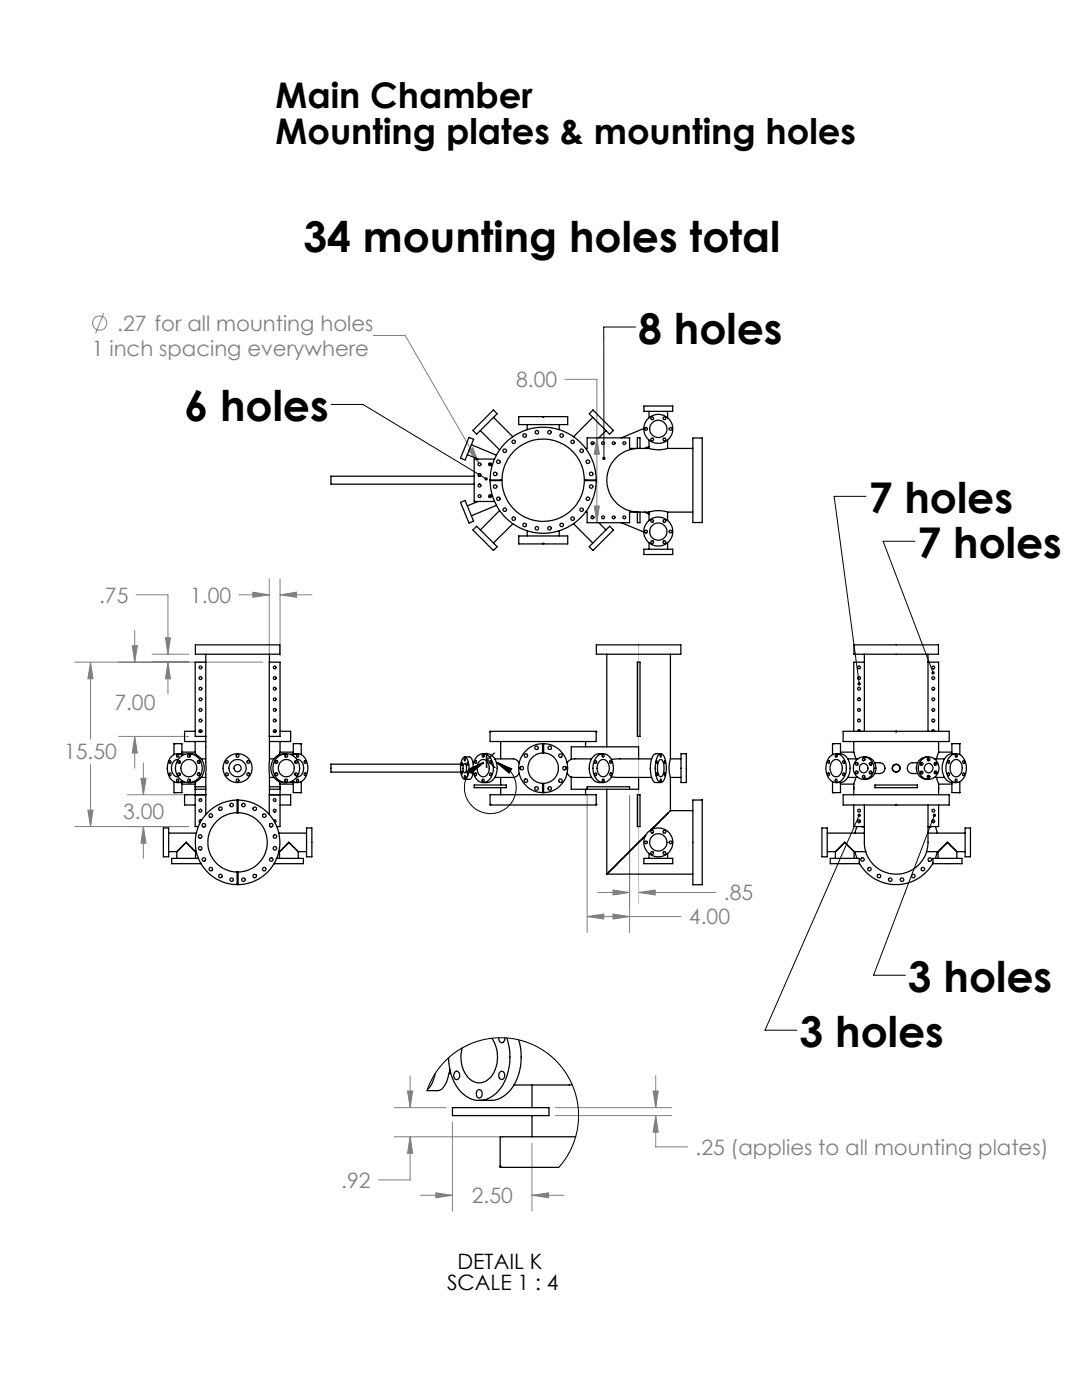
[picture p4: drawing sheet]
<svg xmlns="http://www.w3.org/2000/svg" width="216mm" height="279mm" viewBox="0 0 216 279" stroke-linecap="round" stroke-linejoin="round" font-family="sans-serif">
<g fill="none" stroke="#808080" stroke-width=".2">
<path d="M20.7 62.5l-1.6 4M74.5 67h6.4l14.6 25.4M112.7 75.7h6.4v28.6M93.5 89.8l.8-.5 1.2 3.1zM115.9 87.4h.1M119.1 87.4l.5 3.3h-1zM27.2 118.7h6.3v11.9M47.7 118.7h6M50.4 118.2l3.3 .5-3.3 .5zM53.7 115.5v15.4M55.9 118.7l3.3-.5v1zM55.9 118.7h6.3"/>
<path d="M55.9 115.5v15.4M115.9 104.3h.1M118.6 101h1l-.5 3.3zM14.9 132.2h37.6M18.1 132.2l.5 3.3h-1.1zM18.1 132.2v15.3M26.4 128.9h1l-.5 3.3zM26.9 125.8v6.4M30.3 130.6h7.4M33 127.3h1l-.5 3.3zM33.5 132.2l.5 3.3h-1zM33.5 132.2v6.3"/>
<path d="M18.1 152.5v12.5M23.7 147h14M25.4 158.6h12.3M26.9 147l.5 3.3h-1zM26.9 147v6.3M28.1 155.3h1l-.5 3.3zM28.6 152.3v6.3M117.2 158.8v27.3M125.6 158.8v27.3M14.9 165h22.8M17.5 161.7h1.1l-.5 3.3zM28.6 165l.5 3.3h-1z"/>
<path d="M28.6 165v6.3M119.3 178.1h6.3M122.3 177.6l3.3 .5-3.3 .5zM127.4 178.1l3.3-.5v1zM127.4 178.1h15.4M117.2 182.9l3.3-.5v1zM117.2 182.9h18.7M122.3 182.4l3.3 .5-3.3 .5zM81.3 217.7h1l-.5 3.4zM81.8 214.7v6.4M130.3 217.7h1l-.5 3.4zM130.8 214.7v6.4"/>
<path d="M78.7 221.1h10.3M78.7 226.9h21.8M81.8 226.9l.5 3.3h-1zM81.8 226.9v8.6h-6.3M83.9 238.5h6.4M87 238.1l3.3 .4-3.3 .5zM90.3 223.9v17.8M106.2 238.5l3.3-.4v.9zM106.2 228.1v13.6M106.2 238.5h6.3M110.8 221.1h23.2M110.8 222.6h23.2"/>
<path d="M130.8 222.6l.5 3.4h-1zM130.8 222.6v6.3h6.4"/>
<circle cx="19.9" cy="64.5" r="1.42"/>
</g>
<path d="M126.8 65.3h-6.3v26.2M66.1 80.7h6.3l24.6 14.9M172.8 99.1h-6.4l5 37.4M182.6 108h-6.4l10 26.3M93.5 153.5l3.1-1.3-2.6 2.1zM99 152.2a5.2 5.2 0 0 1 3.2 7.9 5.2 5.2 0 0 1-8.6 .1 5.2 5.2 0 0 1 3-8M99 152.2l3.1 1.2-.5 .9zM171.4 162.7l-18.8 42.9h6.4M186.4 162.7l-12.1 31.9h6.4" fill="none" stroke="#000" stroke-width=".2"/>
<path d="M127.4 128.4v51.9" fill="none" stroke="#c0c0c0" stroke-width=".2"/>
<g fill="#000">
<path d="M185.9 134a.34 .34 0 0 0 0 .4 .34 .34 0 0 0 .4 .2l-.1-.3 .1 .3a.34 .34 0 0 0 .2-.5 .34 .34 0 0 0-.6-.1zM171.3 136.2a.34 .34 0 0 0-.2 .4 .34 .34 0 0 0 .4 .2l-.1-.3 .2 .3a.35 .35 0 0 0 .2-.5 .35 .35 0 0 0-.5-.1zM186.1 162.6a.35 .35 0 0 0 .2 .4 .35 .35 0 0 0 .5-.2 .35 .35 0 0 0-.3-.4l-.1 .3 .1-.3zM171.3 162.4a.35 .35 0 0 0-.1 .6 .35 .35 0 0 0 .6-.1 .35 .35 0 0 0-.2-.5l-.2 .3 .2-.3zM96.7 95.4a.34 .34 0 0 0 .1 .4 .34 .34 0 0 0 .5-.1l-.3-.1 .3 .1a.35 .35 0 0 0-.1-.4 .35 .35 0 0 0-.5 .1zM120.2 91.3a.37 .37 0 0 0 .3 .5v-.3v.3a.35 .35 0 0 0 .3-.5 .35 .35 0 0 0-.6 0z"/>
<path d="M93.5 153.5l3.1-1.3-2.6 2.1zM99 152.2l3.1 1.2-.5 .9z"/>
</g>
<g fill="#808080">
<path d="M122.3 177.6l3.3 .5-3.3 .5zM127.4 178.1l3.3-.5v1z"/>
<path d="M122.3 182.4l3.3 .5-3.3 .5zM117.2 182.9l3.3-.5v1zM93.5 89.8l2 2.6-1.2-3.1zM119.1 87.4l.5 3.3h-1zM118.6 101h1l-.5 3.3zM33 127.3h1l-.5 3.3zM33.5 132.2l.5 3.3h-1zM55.9 118.7l3.3-.5v1zM50.4 118.2l3.3 .5-3.3 .5zM26.4 128.9h1l-.5 3.3zM26.9 147l.5 3.3h-1zM18.1 132.2l.5 3.3h-1.1zM17.5 161.7h1.1l-.5 3.3zM28.1 155.3h1l-.5 3.3zM28.6 165l.5 3.3h-1zM130.3 217.7h1l-.5 3.4zM130.8 222.6l.5 3.4h-1zM81.3 217.7h1l-.5 3.4zM81.8 226.9l.5 3.3h-1zM87 238.1l3.3 .4-3.3 .5zM106.2 238.5l3.3-.4v.9z"/>
</g>
<g fill="none" stroke="#000" stroke-width=".25">
<path d="M93.2 90.7l2.2 .9M93.6 87.3l.9 .4-1.7 4.1-.9-.4zM94.1 88.8l5 2M94.6 95h-28.6v1.6h28.6M94.9 85.4l3.6-3.6 .7 .8-4.1 4-.7-.7zM95.6 96.6h.2M95.6 95h.2M95.8 85.9l3.9 3.9M97.5 92.5l.6 .2M97.8 95.8a10.6 10.6 0 0 1 10.6-10.5 10.6 10.6 0 0 1 10.6 10.5M97.8 95.9a10.6 10.6 0 0 0 10.6 10.5 10.6 10.6 0 0 0 10.6-10.5M97.8 95.8v.1"/>
<path d="M97.8 95.8h2.1v.1h-2.1M98.1 99l-.6 .2M98.5 83.3l3.8 3.9M98.7 91.6h-4.1v8.5h4.1M103.5 83.1h4.8v.2l.2-.2h4.8v1.6h-9.8zM105.2 84.7v1.1M111.6 84.7v1.1M116.8 89.5h.4v-2.1h8.4v2.1h1.6v-2.1h.5v2.1M118.3 83.3l-3.9 3.9M118.3 81.8l4.1 4.1-.8 .7-4-4zM118.5 88.4l-.4 .3M119 95.8v.1"/>
<path d="M119 95.8h-2.2v.1h2.2M120.9 85.9l-1.4 1.5M128.5 81h5.7v1.1h-5.7zM128.5 85.5l-4.5 1.9M128.9 85.3l-.2 .1M129.5 89.5a6.2 6.2 0 0 0 3.7 0M129.5 89.5h-2.1a6.4 6.4 0 0 0-6.3 6.3 6.4 6.4 0 0 0 6.3 6.4h2.1M129.5 82.1v1.3M129.5 87.8v1.7M129.5 89.1l-.9 .4M133.2 82.1v1.3M133.2 87.8v1.7"/>
<path d="M133.2 89.5h5.1M138.3 87.4h1.8v16.9h-1.8zM91.9 100.3l.9-.4 1.7 4.1-.9 .4zM94.4 105.8l.7-.8 4.1 4.1-.8 .8zM95.4 100.1l-2.2 .9M99.1 100.9l-5 2M99.7 101.9l-3.9 3.9M102.3 104.5l-3.8 3.9M103.5 107h9.8v1.5h-4.8v-.1l-.2 .1h-4.8zM105.2 105.9v1.1M111.6 105.9v1.1M114.4 104.5l3.9 3.9"/>
<path d="M116.8 102.2h.4v2.1h8.4v-2.1h1.6v2.1h.5v-2.1M118.1 103l.4 .3M119.5 104.3l1.4 1.5M121.6 105.1l.8 .7-4.1 4.1-.7-.8 .1-.1zM124 104.3l4.5 1.9M128.5 109.6h5.7v1.1h-5.7zM128.6 102.2l.9 .4M128.7 106.3l.2 .1M129.5 102.2a6.2 6.2 0 0 1 3.7 0M129.5 102.2v1.7M129.5 108.3v1.3M133.2 102.2v1.7"/>
<path d="M133.2 108.3v1.3M133.2 102.2h5.1M39 128.7h16.8v1.9h-16.8zM41.1 130.6v32M41.1 132.2h-2.2v14.8h2.2M53.7 132.2h2.2v14.8h-2.2zM53.8 130.6v1.6M119 128.7h16.9v1.9h-16.9zM121.1 130.6v18.4M127.2 132.2h.5v14.8h-.5zM133.8 130.6v20.8M170.4 128.7h16.9v1.9h-16.9z"/>
<path d="M172.5 132.2h-2.1v13.7M172.5 130.6v15.3M185.2 132.2h2.1v13.7M185.2 130.6v15.3M33.8 151.8a.23 .23 0 0 1 .3 .2 .23 .23 0 0 1-.3 .3zM33.8 154.3a.23 .23 0 0 1 .3 .1 .23 .23 0 0 1-.1 .3 .23 .23 0 0 1-.3-.1zM34.7 156v2.2h1.6v-2M34.8 158.2h.1M34.8 148.4h.1M35.4 150.4l1.4 .2M35.5 151.6a1.74 1.74 0 0 0-1.1 2.6 1.18 1.18 0 0 0 1.1 .8M35.8 151.2a2.71 2.71 0 0 1 3.4-.3 2.71 2.71 0 0 1 1 3.3 2.66 2.66 0 0 1-3.1 1.9 2.66 2.66 0 0 1-2.1-3.1l.3-1.1z"/>
<path d="M35.9 151.9v.4M35.9 154.3v.4M36.3 150.4v-2h-1.6v2.2M36.3 156.5h2.6M36.3 150.1h2.6M36.4 150.8a1.74 1.74 0 0 0-2.7 1.1 3.2 3.2 0 0 0 1.4 4.2h.8l.5-.3M36.5 152.1a1.68 1.68 0 0 1 2.6 .4 1.68 1.68 0 0 1-.8 2.4 1.7 1.7 0 0 1-2-.7 1.7 1.7 0 0 1 .2-2.1zM36.8 156l-1.4 .2M37.7 150.4a2.88 2.88 0 0 1 3 2.9 2.88 2.88 0 0 1-3 2.9M37.9 150.7v.3M37.9 155.6v.3M38.9 158.6h2.2h-4.3v2.1h2.1"/>
<path d="M38.9 145.9h-2.1v2.1h4.3M38.9 148v2.1l.2 .5M38.9 156.5v8.5h.7M38.9 157.5h2.2M38.9 157h2.2M39.1 156l-.2 .5M39.7 145.9h.6M39.8 151.9v.4M39.8 154.3v.4M40.1 155.2h1M40.1 151.4h1M47.3 159.7a8.4 8.4 0 0 0-7.7 11.7 8.4 8.4 0 0 0 13.9 2.6 8.4 8.4 0 0 0-3.1-13.8l-1.9-.5h-1"/>
<path d="M47.3 159.7h.2M47.3 159.7v2.5M47.5 159.7v2.5M53.8 147v11.6h4.2v2.1h-2.1M53.8 155.2h.9M53.8 151.4h.9M53.8 157.5h2.1M53.8 157h2.1M54.5 145.9h.6M55 154.3v.4M55 151.9v.4M55.3 151.2a2.71 2.71 0 0 1 3.4-.3 2.71 2.71 0 0 1 1 3.3 2.66 2.66 0 0 1-3.2 1.9 2.66 2.66 0 0 1-2-3.1l.3-1.1z"/>
<path d="M55.7 156l.2 .5M55.9 145.9h2.1v2.1h-4.2M55.9 148v2.1l-.2 .5M55.9 156.5v8.5h-.7M55.9 158.6h-2.2v4M55.9 156.5h2.6M55.9 150.1h2.6M56 152.1a1.68 1.68 0 0 1 2.5 .4 1.68 1.68 0 0 1-.8 2.4 1.7 1.7 0 0 1-2-.7 1.7 1.7 0 0 1 .3-2.1zM56.9 155.6v.3M56.9 150.7v.3M57.1 150.4a2.88 2.88 0 0 0-3.1 2.9 2.88 2.88 0 0 0 3.1 2.9M58 156l1.4 .2"/>
<path d="M58.4 150.8a1.76 1.76 0 0 1 2.8 1.1 3.4 3.4 0 0 1-1.3 4.2 1.66 1.66 0 0 1-1.5-.3M58.5 150.4v-2h1.6v2.2M58.9 154.3v.4M58.9 151.9v.4M59.3 151.6a1.74 1.74 0 0 1 1.1 2.6 1.18 1.18 0 0 1-1.1 .8M59.4 150.4l-1.4 .2M60 148.4h.1M60 158.2h.1M60.1 156v2.2h-1.6v-2M60.8 154.3a.23 .23 0 0 1 .3 .2 .23 .23 0 0 1-.4 .2zM60.8 151.8a.24 .24 0 0 1 .3 .1 .24 .24 0 0 1-.1 .3 .24 .24 0 0 1-.3 0zM91.9 152.5h-25.9v1.6h25.9"/>
<path d="M92.1 153.9l.2 .2-.1 .3zM92.2 152.2l.1 .3-.2 .2zM92.4 151.2a.54 .54 0 0 1 .6-.1 .54 .54 0 0 1 .3 .6 4.1 4.1 0 0 1-.4 3.8 .83 .83 0 0 1-.9-1l-.1-1.7 .2-.9zM92.6 152.5a.28 .28 0 0 1 .3-.1 .28 .28 0 0 1 .1 .4l.1 .9a.34 .34 0 0 1-.1 .4 .34 .34 0 0 1-.4 0l-.2-.5v-.6zM92.7 154.8l.2 .1-.1 .4-.2-.1zM92.7 151.3l.2 .2-.2 .4zM92.7 151.1h1a1.4 1.4 0 0 1 .7 1.4M93.2 152.2l.2 .1-.1 .4-.1-.1zM93.3 153.9l.1 .2-.1 .3zM94.4 154.4h.1M94.4 152.2h.1M94.4 154.1v.4a1.2 1.2 0 0 1-.7 1h-1"/>
<path d="M94.6 156.7h6.4v.5h-6.4zM94.8 151.9a.22 .22 0 0 1 .3 0 .22 .22 0 0 1 0 .3 .22 .22 0 0 1-.3 0zM94.8 154.3l.1-.1a.24 .24 0 0 1 .2 .4 .24 .24 0 0 1-.4 0zM95.1 151a1.75 1.75 0 0 1 1.8-.5 1.75 1.75 0 0 1 1.3 1.4 3.2 3.2 0 0 1-1.5 4.2 2.17 2.17 0 0 1-2.3-2.2 3.8 3.8 0 0 1 .7-2.9zM95.5 152.1a1.09 1.09 0 0 1 1.2-.5 1.09 1.09 0 0 1 .8 1 1.74 1.74 0 0 1-1.1 2.4 1.82 1.82 0 0 1-1-2.7zM96.4 150.4h.8a2.53 2.53 0 0 1 2 2.9 2.52 2.52 0 0 1-2 2.9h-.8M97.8 154.3a.22 .22 0 0 1 .3 .1 .22 .22 0 0 1-.1 .3 .22 .22 0 0 1-.3-.1zM97.8 158.6h21.2v2.1h-21.2zM97.8 145.9h21.2v2.1h-21.2zM97.8 146h.1M97.8 151.8a.24 .24 0 0 1 .3 .3 .24 .24 0 0 1-.3 .2zM98.7 151.4l4 .1 .5 .2 .4 .6"/>
<path d="M99.9 148v3.4M99.9 155.2v1.5M99.9 157.2v1.4M103.6 154.3l-.6 .7-.4 .2h-3.9M103.9 153.1v.4M108.3 148.4a4.9 4.9 0 0 0-4.8 4.9 4.9 4.9 0 0 0 4.8 4.9M108.3 150.2a3.1 3.1 0 0 0-3 3.1 3.1 3.1 0 0 0 3 3.1M108.3 148.4h.2M108.3 150.2h.2M108.3 158.2h.2M108.3 156.4h.2M108.3 148.4v1.8"/>
<path d="M108.3 156.4v1.8M108.5 150.2a3.1 3.1 0 0 1 2.9 3.1 3.1 3.1 0 0 1-2.9 3.1M108.5 148.4a4.9 4.9 0 0 1 4.8 4.9 4.9 4.9 0 0 1-4.8 4.9M108.5 148.4v1.8M108.5 156.4v1.8M112.9 153.1v.4M113.2 154.3l.3 .4 .5 .4M114 151.5l-.6 .4-.2 .4M114 155.1l4 .1M114 155.1v2.4h13.4v-2.3M116.8 148v1M116.8 157.5v1.1"/>
<path d="M117.2 157.5v-.5h8.4v.5M118 151.4l-4 .1M118.7 154.4a.22 .22 0 0 1 .3 0 .22 .22 0 0 1 0 .3 .22 .22 0 0 1-.3 0zM118.7 151.8a.23 .23 0 0 1 .3 .1 .23 .23 0 0 1 0 .3 .23 .23 0 0 1-.3 0zM119 146h.1M119.1 151a1.75 1.75 0 0 1 1.8-.5 1.75 1.75 0 0 1 1.2 1.4 3.1 3.1 0 0 1-1.5 4.2 2.3 2.3 0 0 1-2.3-2.5 3.3 3.3 0 0 1 .8-2.6zM119.7 151.8a1.16 1.16 0 0 1 1.3 0 1.16 1.16 0 0 1 .5 1.1 1.53 1.53 0 0 1-1.4 2.1 2.04 2.04 0 0 1-.4-3.2zM120.4 150.4h-.8a2.62 2.62 0 0 0-2 3.2 2.48 2.48 0 0 0 2 2.6h.8M121.1 157.5v16.9M121.7 154.3h.1a.24 .24 0 0 1 .3 .3 .24 .24 0 0 1-.4 .1zM122 155l8 .2M127.2 158.6h.5v6.4h-.5z"/>
<path d="M127.4 151.4v-2.4h-13.4v2.5M130 151.4l-8 .2M131 151.8l.1 .1v.5l-.2-.3zM131 154.3l.1 .1v.4l-.2-.2zM131.4 150.7a.7 .7 0 0 1 .8-.2 .7 .7 0 0 1 .4 .7 5.7 5.7 0 0 1-.4 4.8 .7 .7 0 0 1-.7 .1 .7 .7 0 0 1-.4-.7 5.8 5.8 0 0 1 .3-4.7zM131.6 151.7a.51 .51 0 0 1 .6 0 .51 .51 0 0 1 .2 .6 2.77 2.77 0 0 1-.5 2.7 1.23 1.23 0 0 1-.7-1.5l.1-1.1zM131.8 155.5l.1 .1v.4zM131.8 150.6l.1 .1v.4l-.2-.3zM131.8 150.4h-.9a1.68 1.68 0 0 0-1 1.8 4.9 4.9 0 0 0 .7 3.9l1.2 .1M132.6 151.8l.2 .1-.2 .5zM132.6 154.3h.2l-.1 .5-.2-.2zM133.8 151.4a6.2 6.2 0 0 0 0 3.8"/>
<path d="M133.8 155.2h2.1M133.8 151.4h2.1M133.8 155.2v6.6M135.9 150.4h1v5.8h-1zM138.3 159.7h1.8v16.9h-1.8zM140 159.7h.1M165.2 151.9a.22 .22 0 0 1 .3 0 .22 .22 0 0 1-.1 .3 .22 .22 0 0 1-.3 0zM165.2 154.3a.24 .24 0 0 1 .3 .2 .24 .24 0 0 1-.3 .2zM165.4 151.2a1.78 1.78 0 0 1 1.9-.7 1.78 1.78 0 0 1 1.3 1.4 3.1 3.1 0 0 1-1.5 4.2 2.3 2.3 0 0 1-2.3-2.5 3.7 3.7 0 0 1 .6-2.4zM166.1 156v2.2h1.6v-2M166.2 151.8a1.16 1.16 0 0 1 1.3 0 1.16 1.16 0 0 1 .5 1.1 1.53 1.53 0 0 1-1.5 2.1 2.07 2.07 0 0 1-.3-3.2zM166.2 148.4h.1"/>
<path d="M166.2 158.2h.1M166.8 150.4h.8a2.62 2.62 0 0 1 2 3.2 2.48 2.48 0 0 1-2 2.6h-.8M167.7 150.4v-2h-1.6v2.2M167.7 156.5h2.7M167.7 150.1h2.7M168.2 154.3a.21 .21 0 0 1 .3 .2 .21 .21 0 0 1-.3 .2zM168.3 151.8a.27 .27 0 0 1 .2 .3 .27 .27 0 0 1-.3 .2l-.1-.3zM169.2 155.2h2M169.2 151.4h2M170.4 148v2.1l.3 1.3M170.4 156.5v2.1M170.7 155.2l-.3 1.3"/>
<path d="M170.9 151.7a2.15 2.15 0 0 1 3 .1 2.15 2.15 0 0 1 0 2.9 2.12 2.12 0 0 1-2.9 .3 2.12 2.12 0 0 1-.4-2.9zM171.1 154v.3M171.1 152.3l.1 .3M171.1 145.9a.28 .28 0 0 1 .3-.3 .28 .28 0 0 1 .3 .3M172.3 151.1a2.25 2.25 0 0 1 2.5 2.2 2.25 2.25 0 0 1-2.5 2.2M172.5 154.8v.4M172.5 151.4v.4M172.5 155.2h.1M172.5 151.4h.1M173.9 154v.3M173.9 152.3v.3M174.5 152.2h1.1a1.08 1.08 0 0 1 1 1.1 1.08 1.08 0 0 1-1 1.1h-1.1"/>
<path d="M174.6 156.7h8.5v.5h-8.5zM178.8 145.9h-10.6v2.1h21.2v-2.1h-10.5M178.8 145.9v.1l.1-.1M178.8 145.9h.1M183.1 152.2h-1a1.08 1.08 0 0 0-1.1 1.1 1.08 1.08 0 0 0 1.1 1.1h1M183.7 154v.3M183.7 152.3v.3M183.9 151.7a2.15 2.15 0 0 1 2.9 .1 2.15 2.15 0 0 1 .1 2.9 2.12 2.12 0 0 1-3.1 .2 2.12 2.12 0 0 1-.1-3zM185.1 155.2h.1M185.1 151.4h.1M185.1 154.8v.4M185.1 151.4v.4"/>
<path d="M185.3 151.1a2.25 2.25 0 0 0-2.5 2.2 2.25 2.25 0 0 0 2.5 2.2M185.9 145.9a.29 .29 0 0 1 .3-.3 .29 .29 0 0 1 .3 .3M186.4 155.2h2.1M186.4 151.4h2.1M186.5 154v.3M186.5 152.3v.3M186.9 155.2l.4 1.3M187.3 148v2.1l-.4 1.3M187.3 156.5v2.1M187.3 156.5h2.6M187.3 150.1h2.6M189.1 154.3a.22 .22 0 0 1 .3 .1 .22 .22 0 0 1 0 .3 .22 .22 0 0 1-.3 0z"/>
<path d="M189.2 151.8a.23 .23 0 0 1 .3 .3 .23 .23 0 0 1-.4 .1zM189.5 151a1.75 1.75 0 0 1 1.8-.5 1.75 1.75 0 0 1 1.3 1.4 3.4 3.4 0 0 1-1.3 4.2 2.05 2.05 0 0 1-2.5-1.9 3.6 3.6 0 0 1 .7-3.2zM189.9 150.4v-2h1.6v2.2M190.2 151.8a1.14 1.14 0 0 1 1.2 0 1.14 1.14 0 0 1 .5 1.1l.1 .2a1.46 1.46 0 0 1-1.5 1.9 2.07 2.07 0 0 1-.3-3.2zM190.8 150.4h-.8a2.53 2.53 0 0 0-2 2.9 2.52 2.52 0 0 0 2 2.9h.8M191.4 158.2h.1M191.4 148.4h.1M191.5 156v2.2h-1.6v-2M192.2 154.3a.22 .22 0 0 1 .3 .1 .22 .22 0 0 1-.1 .3 .22 .22 0 0 1-.3-.1zM192.2 151.9a.23 .23 0 0 1 .3 0 .23 .23 0 0 1-.1 .3 .23 .23 0 0 1-.3-.1zM32.6 165.2h1.1v5.8h-1.1zM33.7 170h1.6"/>
<path d="M33.7 166.3h5.5M35.3 170v1.3M37.1 168.1l1.9 1.9M37.1 168.1l-1.8 1.9M37.1 168.1l-1.7 1.7M37.1 168.1l1.8 1.7M39 170h.2M39 170v1.3M39.6 171.3h-5.3v1.1h5.7v-.2M40.2 163.7a.28 .28 0 0 0-.4 .1 .28 .28 0 0 0 .1 .4M40.5 165h.4M47.3 162.2a5.9 5.9 0 0 0-5.8 5.9 5.9 5.9 0 0 0 5.8 5.9"/>
<path d="M47.3 174h.2M47.3 162.2h.2M47.3 174v2.4h.2v-2.4M47.5 162.2a5.9 5.9 0 0 1 5.8 5.9 5.9 5.9 0 0 1-5.8 5.9M53.9 165h.4M54.6 163.7a.28 .28 0 0 1 .5 .1 .28 .28 0 0 1-.2 .4M55.2 171.3h5.3v1.1h-5.7v-.2M55.6 170h.2M55.6 166.3h5.6M55.8 170v1.3M57.6 168.1l-1.8 1.9M57.6 168.1l1.9 1.9"/>
<path d="M57.6 168.1l1.8 1.7M57.6 168.1l-1.7 1.7M59.5 170h1.7M59.5 170v1.3M61.2 165.2h1v5.8h-1zM97.8 160.5h.1M119 160.5h.1M121.1 174.4h17.2M121.5 174l7.3-7.3-7.7 7.7M128.5 171.3h5.7v1.1h-5.7zM129.5 170.3v1M133.2 170.3v1"/>
<path d="M133.8 161.8l-3.8 3.8 3.3-3.4M133.8 161.8h4.5M164 165.2h1.1v5.8h-1.1zM165.1 170h1.6M165.1 166.3h7.4M165.7 171.3h5.7v1.1h-5.7zM166.7 170v1.3M168.6 168.1l1.8 1.9M168.6 168.1l-1.9 1.9M168.6 168.1l-1.8 1.7M168.6 168.1l1.7 1.7M170.4 160.7v4.3h2.1"/>
<path d="M170.4 170v1.3M170.4 170h2.4M170.6 170l.4 1.3M171 165l-.4 1.3M171.4 172.2a8.4 8.4 0 0 0 14.8 0M171.6 163.7l-.3 .5M171.9 165h.4M172.5 160.7v7.4a6.4 6.4 0 0 0 6.3 6.3 6.4 6.4 0 0 0 6.4-6.3v-7.4M178.8 160.7h-10.6v-2.1h21.2v2.1h-10.5M178.8 160.7v-.2l.1 .2M178.8 160.7h.1M184.9 170h2.3"/>
<path d="M185.2 166.3h7.4M185.3 165h.5M186 163.7l.3 .5M186.2 171.3h5.7v1.1h-5.7zM186.7 165l.3 1.3M187 170l-.4 1.3M187.2 170v1.3M187.3 160.7v4.3h-2.1M189.1 168.1l-1.9 1.9M189.1 168.1l1.8 1.9M189.1 168.1l1.7 1.7M189.1 168.1l-1.7 1.7"/>
<path d="M190.9 170h1.7M190.9 170v1.3M192.6 165.2h1v5.8h-1zM86.9 214.2a5.4 5.4 0 0 1-1.6 3.2M89.6 214.2h.3M89.7 213.4a5.7 5.7 0 0 1-1.9 4.2l-2.6 .1M90.8 213.9a.74 .74 0 0 1 .9 .3 .74 .74 0 0 1 0 .9 .61 .61 0 0 1-.9 .3 .61 .61 0 0 1-.3-.8zM95.3 217.6a.64 .64 0 0 1 .8 .1 .64 .64 0 0 1 .1 .7 .61 .61 0 0 1-.7 .7 .61 .61 0 0 1-.5-.8zM98.1 207.2a6.5 6.5 0 0 1-.7 8.2 2.83 2.83 0 0 1-4.3-.8 6.6 6.6 0 0 1-.9-5.4M99.6 207.1a.62 .62 0 0 0 .2 .9 .62 .62 0 0 0 .9-.4v-.5M99.8 214a.68 .68 0 0 1 .9 .1 .68 .68 0 0 1-.1 .9 .59 .59 0 0 1-.7 .4 .59 .59 0 0 1-.4-.7zM101.1 207.2a11.2 11.2 0 0 1-1.7 10.6 4.9 4.9 0 0 1-8-.6 10.6 10.6 0 0 1-1.9-6.1"/>
<path d="M103.5 207.5a10.8 10.8 0 0 1-2.4 10.8 4.5 4.5 0 0 1-3.2 1.3h-2.3M106.2 216.5v4.6M114.2 216.5h-11.6M90.3 221.1h19.2v1.5h-19.2zM99.8 232.7h.1M106.2 222.6v4.3M114.9 226.9h-15.1v6.1h11.7"/>
<circle cx="95.7" cy="99" r=".29"/>
<circle cx="95.7" cy="94.8" r=".29"/>
<circle cx="95.7" cy="92.7" r=".29"/>
<circle cx="95.7" cy="96.9" r=".29"/>
<circle cx="97.8" cy="92.7" r=".29"/>
<circle cx="97.8" cy="99" r=".29"/>
<circle cx="98.8" cy="94.6" r=".36"/>
<circle cx="98.8" cy="97.1" r=".35"/>
<circle cx="99.4" cy="92.1" r=".36"/>
<circle cx="99.5" cy="99.5" r=".35"/>
<circle cx="100.7" cy="90" r=".36"/>
<circle cx="102.5" cy="88.2" r=".34"/>
<circle cx="104.7" cy="86.9" r=".35"/>
<circle cx="107.1" cy="86.3" r=".34"/>
<circle cx="108.4" cy="95.8" r="8.2"/>
<circle cx="109.6" cy="86.3" r=".35"/>
<circle cx="112.1" cy="86.9" r=".35"/>
<circle cx="114.3" cy="88.2" r=".35"/>
<circle cx="116" cy="90" r=".35"/>
<circle cx="117.3" cy="92.1" r=".36"/>
<circle cx="117.3" cy="99.5" r=".35"/>
<circle cx="118" cy="94.6" r=".36"/>
<circle cx="118" cy="97.1" r=".35"/>
<circle cx="118.2" cy="88.4" r=".29"/>
<circle cx="120.3" cy="88.4" r=".29"/>
<circle cx="122.4" cy="88.4" r=".29"/>
<circle cx="124.6" cy="88.4" r=".29"/>
<circle cx="128.9" cy="85.6" r=".28"/>
<circle cx="130.1" cy="83.5" r=".28"/>
<circle cx="130.1" cy="87.7" r=".29"/>
<circle cx="131.4" cy="85.6" r="1.71"/>
<circle cx="131.4" cy="85.6" r="2.89"/>
<circle cx="132.6" cy="87.7" r=".29"/>
<circle cx="132.6" cy="83.5" r=".27"/>
<circle cx="133.8" cy="85.6" r=".29"/>
<circle cx="100.7" cy="101.7" r=".35"/>
<circle cx="102.5" cy="103.5" r=".35"/>
<circle cx="104.7" cy="104.8" r=".35"/>
<circle cx="107.1" cy="105.4" r=".34"/>
<circle cx="109.6" cy="105.4" r=".35"/>
<circle cx="112.1" cy="104.8" r=".35"/>
<circle cx="114.3" cy="103.5" r=".36"/>
<circle cx="116" cy="101.7" r=".34"/>
<circle cx="118.2" cy="103.2" r=".29"/>
<circle cx="120.3" cy="103.2" r=".29"/>
<circle cx="122.4" cy="103.2" r=".29"/>
<circle cx="124.6" cy="103.2" r=".29"/>
<circle cx="128.9" cy="106.1" r=".29"/>
<circle cx="130.1" cy="104" r=".27"/>
<circle cx="130.1" cy="108.2" r=".29"/>
<circle cx="131.4" cy="106.1" r="2.89"/>
<circle cx="131.4" cy="106.1" r="1.72"/>
<circle cx="132.6" cy="108.2" r=".29"/>
<circle cx="132.6" cy="104" r=".28"/>
<circle cx="133.8" cy="106.1" r=".28"/>
<circle cx="40" cy="135.3" r=".29"/>
<circle cx="40" cy="133.2" r=".29"/>
<circle cx="40" cy="139.6" r=".29"/>
<circle cx="40" cy="137.5" r=".29"/>
<circle cx="54.8" cy="139.6" r=".29"/>
<circle cx="54.8" cy="135.3" r=".29"/>
<circle cx="54.8" cy="137.5" r=".29"/>
<circle cx="54.8" cy="133.2" r=".29"/>
<circle cx="171.4" cy="133.2" r=".28"/>
<circle cx="171.4" cy="135.3" r=".28"/>
<circle cx="171.4" cy="137.4" r=".28"/>
<circle cx="171.4" cy="139.6" r=".28"/>
<circle cx="186.2" cy="139.6" r=".28"/>
<circle cx="186.2" cy="135.3" r=".28"/>
<circle cx="186.2" cy="137.4" r=".28"/>
<circle cx="186.2" cy="133.2" r=".28"/>
<circle cx="35.4" cy="155.8" r=".24"/>
<circle cx="35.5" cy="150.8" r=".24"/>
<circle cx="35.7" cy="152.1" r=".28"/>
<circle cx="35.7" cy="154.5" r=".27"/>
<circle cx="37.7" cy="155.7" r=".26"/>
<circle cx="37.7" cy="150.8" r=".26"/>
<circle cx="39.6" cy="152.1" r=".27"/>
<circle cx="39.6" cy="154.5" r=".28"/>
<circle cx="40" cy="143.8" r=".29"/>
<circle cx="40" cy="141.7" r=".29"/>
<circle cx="40" cy="145.9" r=".29"/>
<circle cx="40" cy="159.7" r=".29"/>
<circle cx="45.3" cy="152.1" r=".28"/>
<circle cx="45.3" cy="154.5" r=".27"/>
<circle cx="47.4" cy="153.3" r=".72"/>
<circle cx="47.4" cy="155.7" r=".29"/>
<circle cx="47.4" cy="150.9" r=".28"/>
<circle cx="47.4" cy="153.3" r="2.89"/>
<circle cx="47.4" cy="153.3" r="1.72"/>
<circle cx="49.5" cy="154.5" r=".29"/>
<circle cx="49.5" cy="152.1" r=".28"/>
<circle cx="54.8" cy="159.7" r=".29"/>
<circle cx="54.8" cy="143.8" r=".29"/>
<circle cx="54.8" cy="141.7" r=".29"/>
<circle cx="54.8" cy="145.9" r=".29"/>
<circle cx="55.1" cy="154.5" r=".28"/>
<circle cx="55.2" cy="152.1" r=".27"/>
<circle cx="57.1" cy="150.9" r=".28"/>
<circle cx="57.1" cy="155.7" r=".26"/>
<circle cx="59.1" cy="154.5" r=".27"/>
<circle cx="59.1" cy="152.1" r=".27"/>
<circle cx="59.3" cy="155.8" r=".24"/>
<circle cx="59.4" cy="150.8" r=".24"/>
<circle cx="96.4" cy="150.8" r=".24"/>
<circle cx="96.4" cy="155.8" r=".24"/>
<circle cx="104.1" cy="153.3" r=".35"/>
<circle cx="104.9" cy="150.8" r=".34"/>
<circle cx="104.9" cy="155.8" r=".35"/>
<circle cx="107.1" cy="149.2" r=".35"/>
<circle cx="107.1" cy="157.3" r=".34"/>
<circle cx="109.7" cy="149.3" r=".36"/>
<circle cx="109.7" cy="157.4" r=".35"/>
<circle cx="111.8" cy="150.8" r=".36"/>
<circle cx="111.8" cy="155.8" r=".34"/>
<circle cx="112.6" cy="153.3" r=".36"/>
<circle cx="120.3" cy="155.8" r=".24"/>
<circle cx="120.4" cy="150.8" r=".24"/>
<circle cx="121.8" cy="152.1" r=".25"/>
<circle cx="166.8" cy="150.8" r=".24"/>
<circle cx="166.9" cy="155.8" r=".24"/>
<circle cx="171" cy="154.1" r=".27"/>
<circle cx="171" cy="152.4" r=".28"/>
<circle cx="171.4" cy="141.7" r=".28"/>
<circle cx="171.4" cy="143.8" r=".28"/>
<circle cx="172.3" cy="153.3" r=".89"/>
<circle cx="172.3" cy="151.6" r=".27"/>
<circle cx="172.4" cy="155" r=".27"/>
<circle cx="173.7" cy="154.2" r=".28"/>
<circle cx="173.7" cy="152.5" r=".27"/>
<circle cx="178.8" cy="153.3" r=".72"/>
<circle cx="178.8" cy="153.3" r=".79"/>
<circle cx="183.9" cy="152.4" r=".27"/>
<circle cx="183.9" cy="154.2" r=".28"/>
<circle cx="185.3" cy="155" r=".28"/>
<circle cx="185.3" cy="151.6" r=".27"/>
<circle cx="185.3" cy="153.3" r=".9"/>
<circle cx="186.2" cy="141.7" r=".28"/>
<circle cx="186.2" cy="143.8" r=".28"/>
<circle cx="186.7" cy="152.4" r=".28"/>
<circle cx="186.7" cy="154.2" r=".27"/>
<circle cx="190.8" cy="150.8" r=".24"/>
<circle cx="190.8" cy="155.8" r=".24"/>
<circle cx="39.9" cy="169.3" r=".34"/>
<circle cx="40" cy="166.9" r=".35"/>
<circle cx="40" cy="161.8" r=".29"/>
<circle cx="40.7" cy="164.7" r=".36"/>
<circle cx="40.7" cy="171.5" r=".36"/>
<circle cx="42.1" cy="173.5" r=".35"/>
<circle cx="42.1" cy="162.8" r=".34"/>
<circle cx="44" cy="174.8" r=".36"/>
<circle cx="44" cy="161.4" r=".35"/>
<circle cx="46.2" cy="175.6" r=".35"/>
<circle cx="46.2" cy="160.7" r=".35"/>
<circle cx="48.6" cy="160.7" r=".35"/>
<circle cx="48.6" cy="175.6" r=".35"/>
<circle cx="50.8" cy="161.4" r=".36"/>
<circle cx="50.8" cy="174.8" r=".35"/>
<circle cx="52.7" cy="162.8" r=".35"/>
<circle cx="52.7" cy="173.5" r=".35"/>
<circle cx="54.1" cy="164.7" r=".36"/>
<circle cx="54.1" cy="171.5" r=".36"/>
<circle cx="54.8" cy="161.8" r=".29"/>
<circle cx="54.8" cy="169.3" r=".35"/>
<circle cx="54.9" cy="166.9" r=".35"/>
<circle cx="128.9" cy="168.1" r=".28"/>
<circle cx="130.1" cy="170.2" r=".27"/>
<circle cx="130.1" cy="166" r=".28"/>
<circle cx="131.3" cy="168.1" r="1.72"/>
<circle cx="131.3" cy="168.1" r="2.89"/>
<circle cx="132.6" cy="170.2" r=".28"/>
<circle cx="132.6" cy="166" r=".27"/>
<circle cx="133.8" cy="168.1" r=".28"/>
<circle cx="171.4" cy="161.8" r=".28"/>
<circle cx="171.4" cy="163.9" r=".28"/>
<circle cx="172.1" cy="171.5" r=".35"/>
<circle cx="173.5" cy="173.5" r=".34"/>
<circle cx="175.4" cy="174.8" r=".35"/>
<circle cx="177.6" cy="175.6" r=".35"/>
<circle cx="180" cy="175.6" r=".35"/>
<circle cx="182.2" cy="174.8" r=".36"/>
<circle cx="184.1" cy="173.5" r=".35"/>
<circle cx="185.5" cy="171.5" r=".36"/>
<circle cx="186.2" cy="163.9" r=".28"/>
<circle cx="186.2" cy="161.8" r=".28"/>
</g>
<path d="M85.2 217.7l1.3-2.9 2.1-2.9 2.7-2.2 3-1.6 2.9-.8 1.8-.2h1.9l3.4 .6 3.2 1.4 1.6 1 1.3 1.1 2.3 2.5 1.6 3.1 .9 3.1 .2 1.7v2.1l-.5 3.2-1.2 3-1.2 1.9-1 1.2" fill="none" stroke="#000" stroke-width=".2"/>
<g font-size="8.5">
<text x="60.6" y="50.3">34 mounting holes total</text>
<text x="127.4" y="68.6">8 holes</text>
<text x="36.8" y="84">6 holes</text>
<text x="173.4" y="102.4">7 holes</text>
<text x="183.1" y="111.4">7 holes</text>
<text x="181.2" y="197.9">3 holes</text>
<text x="159.5" y="208.9">3 holes</text>
</g>
<g font-size="7.1">
<text x="55" y="21.6">Main Chamber</text>
<text x="55" y="28.7">Mounting plates &amp; mounting holes</text>
</g>
<g font-size="4.2" fill="#808080">
<text x="18.3" y="71">1 inch spacing everywhere</text>
<text x="23.4" y="66.1">.27 for all mounting holes</text>
<text x="103" y="77.3">8.00</text>
<text x="19.8" y="120.3">.75</text>
<text x="37.9" y="120.3">1.00</text>
<text x="22.8" y="141.6">7.00</text>
<text x="12.8" y="151.6">15.50</text>
<text x="24.6" y="163.4">3.00</text>
<text x="144.5" y="179.7">.85</text>
<text x="137.5" y="184.5">4.00</text>
<text x="138.8" y="230.4">.25 (applies to all mounting plates)</text>
<text x="68.1" y="237">.92</text>
<text x="94.1" y="240.1">2.50</text>
</g>
<g font-size="4.2">
<text x="96.6" y="153.2">K</text>
<text x="89.2" y="257.4">SCALE 1 : 4</text>
<text x="91.3" y="253.3">DETAIL K</text>
</g>
</svg>
